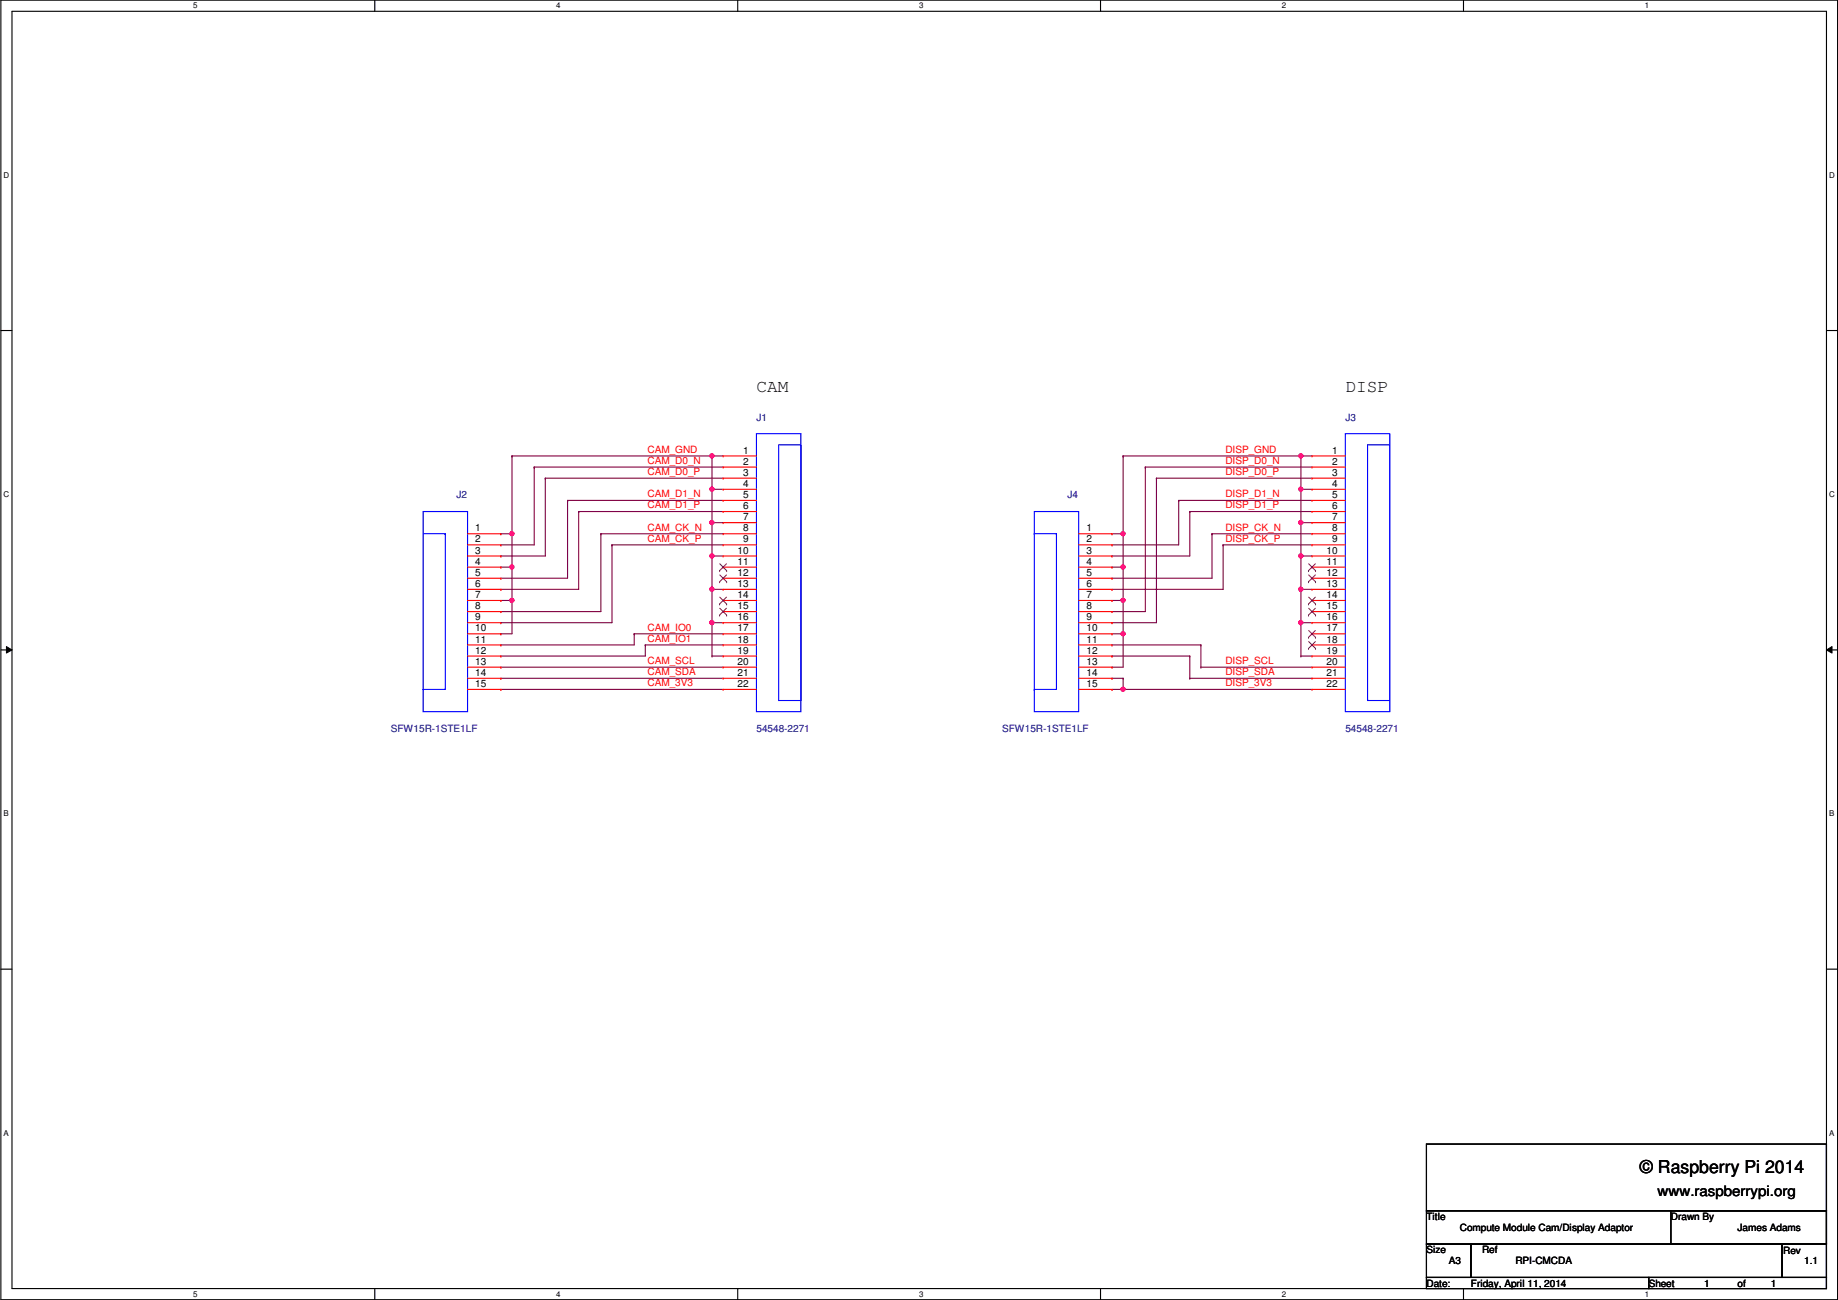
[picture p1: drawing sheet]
<svg xmlns="http://www.w3.org/2000/svg" width="420mm" height="297mm" viewBox="0 0 420 297" stroke-linecap="round" stroke-linejoin="round" font-family="sans-serif">
<path d="M.2 0h419.9v297h-419.9zM2.7 2.6h414.8v291.8h-414.8z" fill="none" stroke="#000" stroke-width=".25"/>
<g fill="#fff">
<path d="M44.2 .3h1v2h-1z"/>
<path d="M44.2 294.7h1v2h-1z"/>
</g>
<path d="M85.7 0v2.6M85.7 294.4v2.6" fill="none" stroke="#000" stroke-width=".25"/>
<g fill="#fff">
<path d="M127.1 .3h1v2h-1z"/>
<path d="M127.1 294.7h1v2h-1z"/>
</g>
<path d="M168.6 0v2.6M168.6 294.4v2.6" fill="none" stroke="#000" stroke-width=".25"/>
<g fill="#fff">
<path d="M210.1 .3h1v2h-1z"/>
<path d="M210.1 294.7h1v2h-1z"/>
</g>
<path d="M251.6 0v2.6M251.6 294.4v2.6" fill="none" stroke="#000" stroke-width=".25"/>
<g fill="#fff">
<path d="M293 .3h1v2h-1z"/>
<path d="M293 294.7h1v2h-1z"/>
</g>
<path d="M334.5 0v2.6M334.5 294.4v2.6" fill="none" stroke="#000" stroke-width=".25"/>
<g fill="#fff">
<path d="M376 .3h1v2h-1z"/>
<path d="M376 294.7h1v2h-1z"/>
<path d="M.8 39h1.3v2h-1.3z"/>
<path d="M418.2 39h1.2v2h-1.2z"/>
<path d="M.8 112h1.3v2h-1.3z"/>
<path d="M418.2 112h1.2v2h-1.2z"/>
</g>
<path d="M.2 75.5h2.5M417.5 75.5h2.6" fill="none" stroke="#000" stroke-width=".25"/>
<g fill="#fff">
<path d="M.8 185h1.2v1.9h-1.2z"/>
<path d="M418.2 185h1.1v1.9h-1.1z"/>
</g>
<path d="M.2 148.5h2.5M417.5 148.5h2.6" fill="none" stroke="#000" stroke-width=".25"/>
<path d="M1.5 147.7l1.2 .8-1.2 .7zM417.5 148.5l1.3-.8v1.5z" fill="#000"/>
<path d="M1.5 147.7l1.2 .8-1.2 .7zM417.5 148.5l1.3-.8v1.5z" fill="none" stroke="#000" stroke-width=".23"/>
<g fill="#fff">
<path d="M.8 257.9h1.2v2h-1.2z"/>
<path d="M418.2 257.9h1.1v2h-1.1z"/>
</g>
<path d="M.2 221.4h2.5M417.5 221.4h2.6" fill="none" stroke="#000" stroke-width=".25"/>
<path d="M162.8 104.2h.1M162.8 111.8h.1M162.8 104.2h2.5M162.8 104.2v15.2M162.8 111.8h2.5M114.5 152.4h.1M114.5 155h.1M114.5 152.4h50.8M114.5 155h50.8" fill="none" stroke="#800040" stroke-width=".25"/>
<circle cx="162.7" cy="119.4" r=".49" fill="#f0f"/>
<circle cx="162.7" cy="119.4" r=".49" fill="none" stroke="#f0f" stroke-width=".25"/>
<circle cx="162.7" cy="111.8" r=".49" fill="#f0f"/>
<circle cx="162.7" cy="111.8" r=".49" fill="none" stroke="#f0f" stroke-width=".25"/>
<path d="M162.8 119.4h.1M162.8 119.4h2.5M162.8 119.4v15.3M162.8 127h.1M162.8 127h2.5" fill="none" stroke="#800040" stroke-width=".25"/>
<circle cx="162.7" cy="134.6" r=".49" fill="#f0f"/>
<circle cx="162.7" cy="134.6" r=".49" fill="none" stroke="#f0f" stroke-width=".25"/>
<circle cx="162.7" cy="127" r=".49" fill="#f0f"/>
<circle cx="162.7" cy="127" r=".49" fill="none" stroke="#f0f" stroke-width=".25"/>
<path d="M162.8 134.7h.1M162.8 134.7h2.5M162.8 134.7v7.6M162.8 142.3h.1M162.8 142.3h2.5" fill="none" stroke="#800040" stroke-width=".25"/>
<circle cx="162.7" cy="142.3" r=".49" fill="#f0f"/>
<circle cx="162.7" cy="142.3" r=".49" fill="none" stroke="#f0f" stroke-width=".25"/>
<path d="M297.4 104.2h.1M297.4 111.8h.1M297.4 104.2h2.5M297.4 104.2v15.2M297.4 111.8h2.5M162.8 142.3h.1M162.8 149.9h.1M162.8 142.3v7.6M162.8 149.9h2.5" fill="none" stroke="#800040" stroke-width=".25"/>
<circle cx="297.4" cy="119.4" r=".49" fill="#f0f"/>
<circle cx="297.4" cy="119.4" r=".49" fill="none" stroke="#f0f" stroke-width=".25"/>
<circle cx="297.4" cy="111.8" r=".49" fill="#f0f"/>
<circle cx="297.4" cy="111.8" r=".49" fill="none" stroke="#f0f" stroke-width=".25"/>
<path d="M297.4 119.4h.1M297.4 119.4h2.5M297.4 119.4v15.3M297.4 127h.1M297.4 127h2.5" fill="none" stroke="#800040" stroke-width=".25"/>
<circle cx="297.4" cy="134.6" r=".49" fill="#f0f"/>
<circle cx="297.4" cy="134.6" r=".49" fill="none" stroke="#f0f" stroke-width=".25"/>
<circle cx="297.4" cy="127" r=".49" fill="#f0f"/>
<circle cx="297.4" cy="127" r=".49" fill="none" stroke="#f0f" stroke-width=".25"/>
<path d="M297.4 134.7h.1M297.4 134.7h2.5M297.4 134.7v15.2M297.4 142.3h.1M297.4 142.3h2.5" fill="none" stroke="#800040" stroke-width=".25"/>
<circle cx="297.4" cy="142.3" r=".49" fill="#f0f"/>
<circle cx="297.4" cy="142.3" r=".49" fill="none" stroke="#f0f" stroke-width=".25"/>
<g fill="none" stroke="#800040" stroke-width=".25">
<path d="M122.1 106.7h.1M122.1 106.7h43.2M124.7 109.3h.1M124.7 109.3h40.6M129.7 114.3h.1M129.7 114.3h35.6M132.3 116.9h.1M132.3 116.9h33M261.8 106.7h.1M261.8 106.7h38.1M264.4 109.3h.1M264.4 109.3h35.5"/>
<path d="M269.4 114.3h.1M269.4 114.3h30.5M272 116.9h.1M272 116.9h27.9M114.5 122h.1M114.5 129.6h.1M114.5 122h2.5M114.5 129.6h2.5M117 122h.1M117 129.6h.1M117 122v15.2M137.4 122h.1"/>
<path d="M137.4 122h27.9M139.9 124.5h.1M139.9 124.5h25.4M277.1 122h.1M277.1 122h22.8M279.6 124.5h.1M279.6 124.5h20.3M145 144.8h.1M145 144.8h20.3M147.5 147.4h.1M147.5 147.4h17.8M254.2 157.5h.1"/>
<path d="M254.2 147.4h.1M254.2 149.9h.1M254.2 149.9h17.8M254.2 157.5h2.5M254.2 147.4h20.3M297.4 149.9h.1M297.4 149.9h2.5"/>
</g>
<circle cx="117" cy="137.2" r=".49" fill="#f0f"/>
<circle cx="117" cy="137.2" r=".49" fill="none" stroke="#f0f" stroke-width=".25"/>
<circle cx="117" cy="129.6" r=".49" fill="#f0f"/>
<circle cx="117" cy="129.6" r=".49" fill="none" stroke="#f0f" stroke-width=".25"/>
<path d="M117 104.2h.1M117 104.2v17.8M114.5 137.2h.1M114.5 137.2h2.5M117 137.2h.1M117 137.2v7.6h-2.5M114.5 144.8h.1" fill="none" stroke="#800040" stroke-width=".25"/>
<circle cx="117" cy="121.9" r=".49" fill="#f0f"/>
<circle cx="117" cy="121.9" r=".49" fill="none" stroke="#f0f" stroke-width=".25"/>
<g fill="none" stroke="#800040" stroke-width=".25">
<path d="M117 104.2h.1M117 104.2h45.8M122.1 106.7h.1M122.1 106.7v17.8h-7.6M124.7 109.3h.1M124.7 109.3v17.7h-10.2M129.7 114.3h.1M129.7 114.3v17.8h-15.2M132.3 116.9h.1M132.3 116.9v17.8h-17.8M114.5 139.7h.1M114.5 134.7h.1"/>
<path d="M114.5 132.1h.1M114.5 127h.1M114.5 124.5h.1M137.4 122h.1M137.4 122v17.7h-22.9M139.9 124.5h.1M139.9 124.5v17.8h-25.4M114.5 157.5h.1M114.5 149.9h.1M114.5 147.4h.1M114.5 142.3h.1M114.5 157.5h50.8"/>
<path d="M145 144.8h.1M145 144.8v2.6h-30.5M147.5 147.4h.1M147.5 147.4v2.5h-33"/>
</g>
<circle cx="162.7" cy="104.2" r=".49" fill="#f0f"/>
<circle cx="162.7" cy="104.2" r=".49" fill="none" stroke="#f0f" stroke-width=".25"/>
<g fill="none" stroke="#800040" stroke-width=".25">
<path d="M254.2 124.5h.1M254.2 127h.1M254.2 132.1h.1M254.2 134.7h.1M254.2 139.7h.1M254.2 122h.1M254.2 129.6h.1M254.2 124.5h15.2M254.2 127h17.8M254.2 132.1h22.9M254.2 134.7h25.4M254.2 139.7h7.6"/>
<path d="M254.2 122h2.5M254.2 129.6h2.5M256.7 122h.1M256.7 129.6h.1M256.7 122v15.2M254.2 142.3h.1M254.2 152.4h.1M254.2 142.3h10.2M254.2 152.4h2.5"/>
</g>
<circle cx="256.7" cy="137.2" r=".49" fill="#f0f"/>
<circle cx="256.7" cy="137.2" r=".49" fill="none" stroke="#f0f" stroke-width=".25"/>
<circle cx="256.7" cy="129.6" r=".49" fill="#f0f"/>
<circle cx="256.7" cy="129.6" r=".49" fill="none" stroke="#f0f" stroke-width=".25"/>
<path d="M254.2 137.2h.1M254.2 137.2h2.5M256.7 137.2h.1M256.7 137.2v15.2M254.2 144.8h.1M254.2 144.8h2.5M256.7 144.8h.1" fill="none" stroke="#800040" stroke-width=".25"/>
<circle cx="256.7" cy="144.8" r=".49" fill="#f0f"/>
<circle cx="256.7" cy="144.8" r=".49" fill="none" stroke="#f0f" stroke-width=".25"/>
<g fill="none" stroke="#800040" stroke-width=".25">
<path d="M261.8 106.7h.1M261.8 106.7v33M264.4 109.3h.1M264.4 109.3v33M269.4 114.3h.1M269.4 114.3v10.2M272 116.9h.1M272 116.9v10.1M277.1 122h.1M277.1 122v10.1M279.6 124.5h.1M279.6 124.5v10.2"/>
<path d="M254.2 155h.1M254.2 155h2.5M256.7 155h.1M256.7 157.5h.1M256.7 155v2.5M256.7 157.5h43.2M272 149.9h.1M272 155h.1M272 149.9v5.1M272 155h27.9M274.5 152.4h.1M274.5 147.4h.1"/>
<path d="M274.5 152.4h25.4M274.5 147.4v5"/>
</g>
<circle cx="256.7" cy="157.5" r=".49" fill="#f0f"/>
<circle cx="256.7" cy="157.5" r=".49" fill="none" stroke="#f0f" stroke-width=".25"/>
<path d="M256.7 104.2h.1M256.7 104.2v17.8" fill="none" stroke="#800040" stroke-width=".25"/>
<circle cx="256.7" cy="121.9" r=".49" fill="#f0f"/>
<circle cx="256.7" cy="121.9" r=".49" fill="none" stroke="#f0f" stroke-width=".25"/>
<path d="M256.7 104.2h.1M256.7 104.2h40.7" fill="none" stroke="#800040" stroke-width=".25"/>
<circle cx="297.4" cy="104.2" r=".49" fill="#f0f"/>
<circle cx="297.4" cy="104.2" r=".49" fill="none" stroke="#f0f" stroke-width=".25"/>
<path d="M326.1 261.4h91.4v15.2h-91.4zM326.1 276.6h91.4v7.7h-91.4zM382 276.6h35.5v7.7h-35.5zM326.1 284.3h10.1v7.6h-10.1zM326.1 291.9h50.8v2.5h-50.8zM336.2 284.3h71.2v7.6h-71.2zM376.9 291.9h40.6v2.5h-40.6zM407.4 284.3h10.1v7.6h-10.1z" fill="none" stroke="#000" stroke-width=".25"/>
<g fill="none" stroke="#00f" stroke-width=".25">
<path d="M172.9 99.1h10.2v63.5h-10.2zM307.5 99.1h10.2v63.5h-10.2zM96.7 116.9h10.2v45.7h-10.2zM178 101.6h5.1v58.5h-5.1zM236.4 116.9h10.2v45.7h-10.2zM312.6 101.6h5.1v58.5h-5.1zM96.7 122h5.1M101.8 122h.1M101.8 122v35.5h-5.1M236.4 122h5.1M241.5 122h.1M241.5 122v35.5h-5.1"/>
<path d="M96.7 157.5h.1M236.4 157.5h.1"/>
</g>
<g fill="none" stroke="#f00" stroke-width=".25">
<path d="M165.3 104.2h.1M165.3 106.7h.1M165.3 109.3h.1M165.3 111.8h.1M165.3 114.3h.1M165.3 116.9h.1M165.3 119.4h.1M165.3 104.2h7.6M165.3 106.7h7.6M165.3 109.3h7.6M165.3 111.8h7.6M165.3 114.3h7.6"/>
<path d="M165.3 116.9h7.6M165.3 119.4h7.6M299.9 104.2h.1M299.9 106.7h.1M299.9 109.3h.1M299.9 111.8h.1M299.9 114.3h.1M299.9 116.9h.1M299.9 119.4h.1M299.9 104.2h7.6M299.9 106.7h7.6M299.9 109.3h7.6"/>
<path d="M299.9 111.8h7.6M299.9 114.3h7.6M299.9 116.9h7.6M299.9 119.4h7.6M106.9 122h7.6M106.9 124.5h7.6M106.9 127h7.6M106.9 129.6h7.6M106.9 132.1h7.6M106.9 134.7h7.6M106.9 137.2h7.6M106.9 139.7h7.6"/>
<path d="M114.5 122h.1M114.5 124.5h.1M114.5 127h.1M114.5 129.6h.1M114.5 132.1h.1M114.5 134.7h.1M114.5 137.2h.1M114.5 139.7h.1M165.3 122h.1M165.3 124.5h.1M165.3 127h.1M165.3 129.6h.1"/>
<path d="M165.3 132.1h.1M165.3 134.7h.1M165.3 137.2h.1M165.3 139.7h.1M165.3 122h7.6M165.3 124.5h7.6M165.3 127h7.6M165.3 129.6h7.6M165.3 132.1h7.6M165.3 134.7h7.6M165.3 137.2h7.6M165.3 139.7h7.6"/>
<path d="M246.6 122h7.6M246.6 124.5h7.6M246.6 127h7.6M246.6 129.6h7.6M246.6 132.1h7.6M246.6 134.7h7.6M246.6 137.2h7.6M246.6 139.7h7.6M254.2 122h.1M254.2 124.5h.1M254.2 127h.1M254.2 129.6h.1"/>
<path d="M254.2 132.1h.1M254.2 134.7h.1M254.2 137.2h.1M254.2 139.7h.1M299.9 122h.1M299.9 124.5h.1M299.9 127h.1M299.9 129.6h.1M299.9 132.1h.1M299.9 134.7h.1M299.9 137.2h.1M299.9 139.7h.1"/>
<path d="M299.9 122h7.6M299.9 124.5h7.6M299.9 127h7.6M299.9 129.6h7.6M299.9 132.1h7.6M299.9 134.7h7.6M299.9 137.2h7.6M299.9 139.7h7.6M106.9 142.3h7.6M106.9 144.8h7.6M106.9 147.4h7.6M106.9 149.9h7.6"/>
<path d="M106.9 152.4h7.6M106.9 155h7.6M106.9 157.5h7.6M114.5 142.3h.1M114.5 144.8h.1M114.5 147.4h.1M114.5 149.9h.1M114.5 152.4h.1M114.5 155h.1M114.5 157.5h.1M165.3 142.3h.1M165.3 144.8h.1"/>
<path d="M165.3 147.4h.1M165.3 149.9h.1M165.3 152.4h.1M165.3 155h.1M165.3 157.5h.1M165.3 142.3h7.6M165.3 144.8h7.6M165.3 147.4h7.6M165.3 149.9h7.6M165.3 152.4h7.6M165.3 155h7.6M165.3 157.5h7.6"/>
<path d="M246.6 142.3h7.6M246.6 144.8h7.6M246.6 147.4h7.6M246.6 149.9h7.6M246.6 152.4h7.6M246.6 155h7.6M246.6 157.5h7.6M254.2 142.3h.1M254.2 144.8h.1M254.2 147.4h.1M254.2 149.9h.1M254.2 152.4h.1"/>
<path d="M254.2 155h.1M254.2 157.5h.1M299.9 142.3h.1M299.9 144.8h.1M299.9 147.4h.1M299.9 149.9h.1M299.9 152.4h.1M299.9 155h.1M299.9 157.5h.1M299.9 142.3h7.6M299.9 144.8h7.6M299.9 147.4h7.6"/>
<path d="M299.9 149.9h7.6M299.9 152.4h7.6M299.9 155h7.6M299.9 157.5h7.6"/>
</g>
<g fill="none" stroke="#804000" stroke-width=".23">
<path d="M164.5 130.4h.1M164.5 132.9h.1M164.5 138h.1M164.5 128.8l1.6 1.6M164.5 131.4l1.6 1.5M164.5 136.4l1.6 1.6M164.5 139l1.6 1.5M166.1 128.8l-1.6 1.6M166.1 131.4l-1.6 1.5M166.1 136.4l-1.6 1.6M166.1 139l-1.6 1.5M166.1 130.4h.1"/>
<path d="M166.1 132.9h.1M166.1 138h.1M299.1 130.4h.1M299.1 132.9h.1M299.1 138h.1M299.2 128.8l1.5 1.6M299.2 131.4l1.5 1.5M299.2 136.4l1.5 1.6M299.2 139l1.5 1.5M300.7 128.8l-1.6 1.6M300.7 131.4l-1.6 1.5M300.7 136.4l-1.6 1.6"/>
<path d="M300.7 139l-1.6 1.5M300.7 130.4h.1M300.7 132.9h.1M300.7 138h.1M164.5 140.5h.1M166.1 140.5h.1M299.1 140.5h.1M299.1 145.6h.1M299.1 148.2h.1M299.2 144.1l1.5 1.5M299.2 146.6l1.5 1.6M300.7 144.1l-1.6 1.5"/>
<path d="M300.7 146.6l-1.6 1.6M300.7 140.5h.1M300.7 145.6h.1M300.7 148.2h.1"/>
</g>
<circle cx="162.7" cy="119.4" r=".49" fill="#f0f"/>
<circle cx="162.7" cy="119.4" r=".49" fill="none" stroke="#f0f" stroke-width=".25"/>
<circle cx="162.7" cy="111.8" r=".49" fill="#f0f"/>
<circle cx="162.7" cy="111.8" r=".49" fill="none" stroke="#f0f" stroke-width=".25"/>
<circle cx="162.7" cy="134.6" r=".49" fill="#f0f"/>
<circle cx="162.7" cy="134.6" r=".49" fill="none" stroke="#f0f" stroke-width=".25"/>
<circle cx="162.7" cy="127" r=".49" fill="#f0f"/>
<circle cx="162.7" cy="127" r=".49" fill="none" stroke="#f0f" stroke-width=".25"/>
<circle cx="162.7" cy="142.3" r=".49" fill="#f0f"/>
<circle cx="162.7" cy="142.3" r=".49" fill="none" stroke="#f0f" stroke-width=".25"/>
<circle cx="297.4" cy="119.4" r=".49" fill="#f0f"/>
<circle cx="297.4" cy="119.4" r=".49" fill="none" stroke="#f0f" stroke-width=".25"/>
<circle cx="297.4" cy="111.8" r=".49" fill="#f0f"/>
<circle cx="297.4" cy="111.8" r=".49" fill="none" stroke="#f0f" stroke-width=".25"/>
<circle cx="297.4" cy="134.6" r=".49" fill="#f0f"/>
<circle cx="297.4" cy="134.6" r=".49" fill="none" stroke="#f0f" stroke-width=".25"/>
<circle cx="297.4" cy="127" r=".49" fill="#f0f"/>
<circle cx="297.4" cy="127" r=".49" fill="none" stroke="#f0f" stroke-width=".25"/>
<circle cx="297.4" cy="142.3" r=".49" fill="#f0f"/>
<circle cx="297.4" cy="142.3" r=".49" fill="none" stroke="#f0f" stroke-width=".25"/>
<circle cx="117" cy="137.2" r=".49" fill="#f0f"/>
<circle cx="117" cy="137.2" r=".49" fill="none" stroke="#f0f" stroke-width=".25"/>
<circle cx="117" cy="129.6" r=".49" fill="#f0f"/>
<circle cx="117" cy="129.6" r=".49" fill="none" stroke="#f0f" stroke-width=".25"/>
<circle cx="117" cy="121.9" r=".49" fill="#f0f"/>
<circle cx="117" cy="121.9" r=".49" fill="none" stroke="#f0f" stroke-width=".25"/>
<circle cx="162.7" cy="104.2" r=".49" fill="#f0f"/>
<circle cx="162.7" cy="104.2" r=".49" fill="none" stroke="#f0f" stroke-width=".25"/>
<circle cx="256.7" cy="137.2" r=".49" fill="#f0f"/>
<circle cx="256.7" cy="137.2" r=".49" fill="none" stroke="#f0f" stroke-width=".25"/>
<circle cx="256.7" cy="129.6" r=".49" fill="#f0f"/>
<circle cx="256.7" cy="129.6" r=".49" fill="none" stroke="#f0f" stroke-width=".25"/>
<circle cx="256.7" cy="144.8" r=".49" fill="#f0f"/>
<circle cx="256.7" cy="144.8" r=".49" fill="none" stroke="#f0f" stroke-width=".25"/>
<circle cx="256.7" cy="157.5" r=".49" fill="#f0f"/>
<circle cx="256.7" cy="157.5" r=".49" fill="none" stroke="#f0f" stroke-width=".25"/>
<circle cx="256.7" cy="121.9" r=".49" fill="#f0f"/>
<circle cx="256.7" cy="121.9" r=".49" fill="none" stroke="#f0f" stroke-width=".25"/>
<circle cx="297.4" cy="104.2" r=".49" fill="#f0f"/>
<circle cx="297.4" cy="104.2" r=".49" fill="none" stroke="#f0f" stroke-width=".25"/>
<g font-size="4.1">
<text x="172.9" y="89.7">CAM</text>
<text x="307.5" y="89.7">DISP</text>
<text x="374.9" y="268.1">© Raspberry Pi 2014</text>
</g>
<text font-size="3.3" x="378.9" y="273.3">www.raspberrypi.org</text>
<g font-size="2.3" fill="#000080">
<text x="172.9" y="96.1">J1</text>
<text x="307.5" y="96.1">J3</text>
<text x="104.3" y="113.9">J2</text>
<text x="244" y="113.9">J4</text>
<text x="89.4" y="167.2">SFW15R-1STE1LF</text>
<text x="172.9" y="167.2">54548-2271</text>
<text x="229.1" y="167.2">SFW15R-1STE1LF</text>
<text x="307.5" y="167.2">54548-2271</text>
</g>
<g font-size="2.3" fill="#f00">
<text x="148" y="106">CAM_D0_N</text>
<text x="148" y="103.5">CAM_GND</text>
<text x="280.1" y="106">DISP_D0_N</text>
<text x="280.1" y="103.5">DISP_GND</text>
<text x="148" y="108.5">CAM_D0_P</text>
<text x="148" y="113.6">CAM_D1_N</text>
<text x="280.1" y="108.5">DISP_D0_P</text>
<text x="280.1" y="113.6">DISP_D1_N</text>
<text x="148" y="116.2">CAM_D1_P</text>
<text x="280.1" y="116.2">DISP_D1_P</text>
<text x="148" y="121.2">CAM_CK_N</text>
<text x="148" y="123.8">CAM_CK_P</text>
<text x="280.1" y="123.8">DISP_CK_P</text>
<text x="280.1" y="121.2">DISP_CK_N</text>
<text x="148" y="144.1">CAM_IO0</text>
<text x="148" y="146.6">CAM_IO1</text>
<text x="148" y="151.7">CAM_SCL</text>
<text x="148" y="154.3">CAM_SDA</text>
<text x="280.1" y="154.3">DISP_SDA</text>
<text x="280.1" y="151.7">DISP_SCL</text>
<text x="148" y="156.8">CAM_3V3</text>
<text x="280.1" y="156.8">DISP_3V3</text>
</g>
<g font-size="2.3">
<text x="169.9" y="103.6">1</text>
<text x="169.9" y="106.2">2</text>
<text x="304.5" y="103.6">1</text>
<text x="304.5" y="106.2">2</text>
<text x="169.9" y="108.7">3</text>
<text x="169.9" y="111.3">4</text>
<text x="169.9" y="113.8">5</text>
<text x="304.5" y="108.7">3</text>
<text x="304.5" y="111.3">4</text>
<text x="304.5" y="113.8">5</text>
<text x="169.9" y="116.3">6</text>
<text x="169.9" y="118.9">7</text>
<text x="304.5" y="116.3">6</text>
<text x="304.5" y="118.9">7</text>
<text x="108.7" y="121.4">1</text>
<text x="108.7" y="124">2</text>
<text x="169.9" y="121.4">8</text>
<text x="169.9" y="124">9</text>
<text x="248.4" y="121.4">1</text>
<text x="248.4" y="124">2</text>
<text x="304.5" y="121.4">8</text>
<text x="304.5" y="124">9</text>
<text x="108.7" y="126.5">3</text>
<text x="108.7" y="129">4</text>
<text x="108.7" y="131.6">5</text>
<text x="168.6" y="126.5">10</text>
<text x="168.6" y="129">11</text>
<text x="168.6" y="131.6">12</text>
<text x="248.4" y="126.5">3</text>
<text x="248.4" y="129">4</text>
<text x="248.4" y="131.6">5</text>
<text x="303.2" y="126.5">10</text>
<text x="303.2" y="129">11</text>
<text x="303.2" y="131.6">12</text>
<text x="108.7" y="134.1">6</text>
<text x="108.7" y="136.7">7</text>
<text x="168.6" y="134.1">13</text>
<text x="168.6" y="136.7">14</text>
<text x="248.4" y="134.1">6</text>
<text x="248.4" y="136.7">7</text>
<text x="303.2" y="134.1">13</text>
<text x="303.2" y="136.7">14</text>
<text x="108.7" y="139.2">8</text>
<text x="108.7" y="141.7">9</text>
<text x="168.6" y="139.2">15</text>
<text x="168.6" y="141.7">16</text>
<text x="248.4" y="139.2">8</text>
<text x="248.4" y="141.7">9</text>
<text x="303.2" y="139.2">15</text>
<text x="303.2" y="141.7">16</text>
<text x="108.7" y="144.3">10</text>
<text x="108.7" y="146.8">11</text>
<text x="108.7" y="149.4">12</text>
<text x="168.6" y="144.3">17</text>
<text x="168.6" y="146.8">18</text>
<text x="168.6" y="149.4">19</text>
<text x="248.4" y="144.3">10</text>
<text x="248.4" y="146.8">11</text>
<text x="248.4" y="149.4">12</text>
<text x="303.2" y="144.3">17</text>
<text x="303.2" y="146.8">18</text>
<text x="303.2" y="149.4">19</text>
<text x="108.7" y="151.9">13</text>
<text x="108.7" y="154.4">14</text>
<text x="168.6" y="151.9">20</text>
<text x="168.6" y="154.4">21</text>
<text x="248.4" y="151.9">13</text>
<text x="248.4" y="154.4">14</text>
<text x="303.2" y="151.9">20</text>
<text x="303.2" y="154.4">21</text>
<text x="108.7" y="157">15</text>
<text x="168.6" y="157">22</text>
<text x="248.4" y="157">15</text>
<text x="303.2" y="157">22</text>
<text x="326.1" y="278.7">Title</text>
<text x="333.7" y="281.3">Compute Module Cam/Display Adaptor</text>
<text x="382" y="278.7">Drawn By</text>
<text x="397.2" y="281.3">James Adams</text>
<text x="326.1" y="286.3">Size</text>
<text x="338.8" y="286.3">Ref</text>
<text x="407.6" y="286.6">Rev</text>
<text x="326.1" y="294">Date:</text>
<text x="331.2" y="288.9">A3</text>
<text x="336.2" y="294">Friday, April 11, 2014</text>
<text x="346.4" y="288.9">RPI-CMCDA</text>
<text x="376.9" y="294">Sheet</text>
<text x="389.6" y="294">1</text>
<text x="397.2" y="294">of</text>
<text x="404.8" y="294">1</text>
<text x="412.4" y="288.9">1.1</text>
</g>
<g font-size="1.8">
<text x="44.2" y="1.9">5</text>
<text x="127.1" y="1.9">4</text>
<text x="210.1" y="1.9">3</text>
<text x="293" y="1.9">2</text>
<text x="376" y="1.9">1</text>
<text x=".8" y="40.6">D</text>
<text x="418.2" y="40.6">D</text>
<text x=".8" y="113.6">C</text>
<text x="418.2" y="113.6">C</text>
<text x=".8" y="186.6">B</text>
<text x="418.2" y="186.6">B</text>
<text x=".8" y="259.5">A</text>
<text x="418.2" y="259.5">A</text>
<text x="44.2" y="296.3">5</text>
<text x="127.1" y="296.3">4</text>
<text x="210.1" y="296.3">3</text>
<text x="293" y="296.3">2</text>
<text x="376" y="296.3">1</text>
</g>
</svg>
